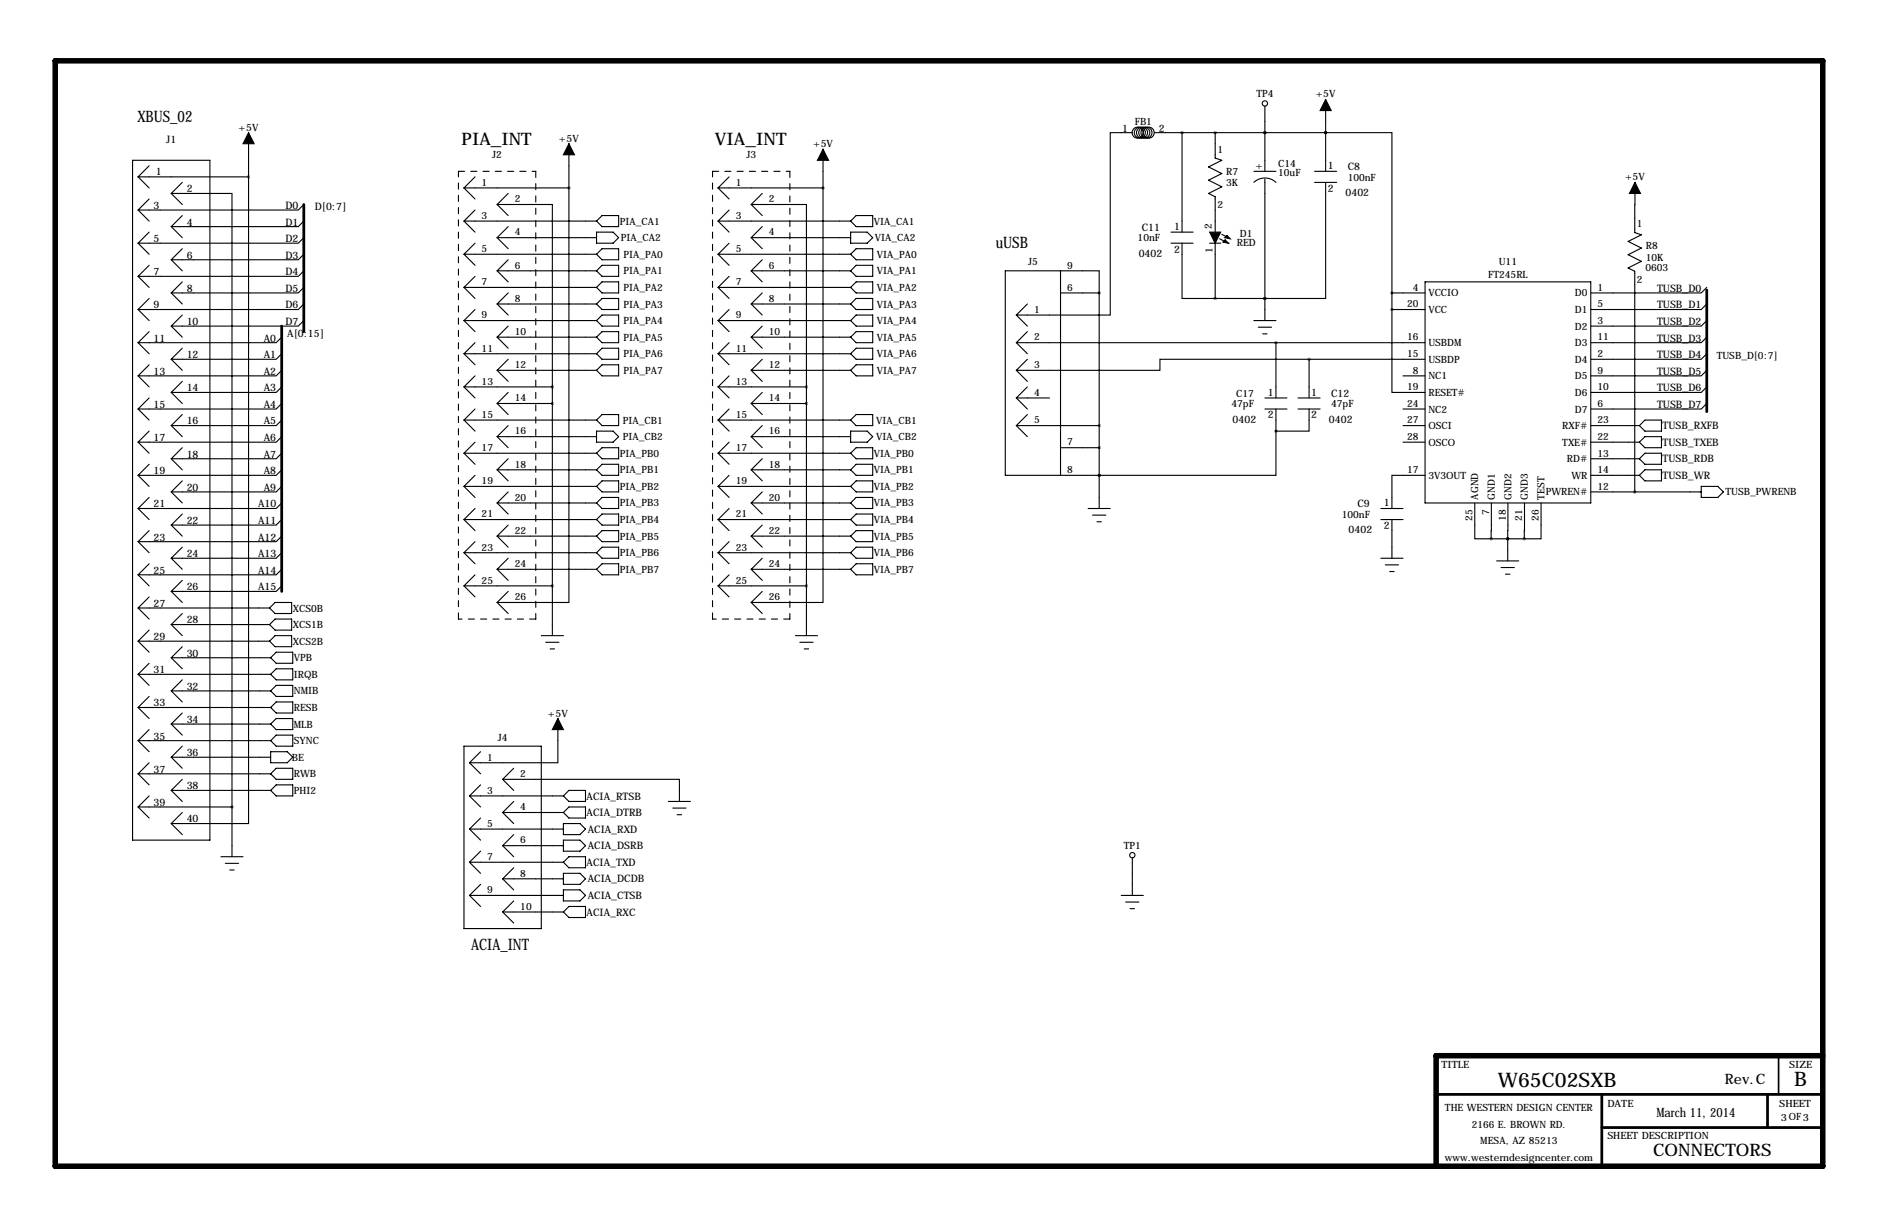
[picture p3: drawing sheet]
<svg xmlns="http://www.w3.org/2000/svg" width="432mm" height="279mm" viewBox="0 0 432 279" stroke-linecap="round" stroke-linejoin="round" font-family="sans-serif">
<path d="M69.8 47v29.2M64.8 74.9v61M392.4 66.6v28M330.2 251.5h88.9M368.3 251.5v16.5M368.3 259.1h50.8M406.4 251.5v7.6" fill="none" stroke="#000" stroke-width=".63"/>
<path d="M408.9 242.6v8.9" fill="none" stroke="#000" stroke-width=".38"/>
<path d="M12.7 14h406.4v254h-406.4zM419.1 242.6h-88.9v25.4" fill="none" stroke="#000" stroke-width="1.3"/>
<g fill="none" stroke="#000" stroke-width=".25">
<path d="M30.5 36.8h17.8v156.2h-17.8zM34.3 38.1l-2.6 2.5M57.1 30.5v10.1M130.8 33v10.2M189.2 34.3v8.9M260.3 30.5h-5v41.9h-21.6M265.4 30.5h39.4M271.8 30.5v22.8M279.4 30.5v5.8l1.5 .5-3 1.6 3 1.5-3 1.5 3 1.5-3 1.5 1.5 .8v8.1M288.3 39.4h5.1M290.8 30.5h.1M290.8 24.4v15"/>
<path d="M302.3 39.4h5M304.8 30.5h.1M304.8 30.5h15.2v36.8M304.8 22.9v16.5M31.7 40.6h.1M31.7 55.9l2.6 2.5M31.7 48.3l2.6 2.5M31.7 40.6l2.6 2.6M31.7 40.6h25.4M34.3 45.7l-2.6 2.6M34.3 53.3l-2.6 2.6M39.4 44.4h13.9v141"/>
<path d="M39.4 44.4l2.5 2.6M39.4 52.1l2.5 2.5M39.4 59.7l2.5 2.5M41.9 41.9l-2.5 2.5M41.9 49.5l-2.5 2.6M41.9 57.2l-2.5 2.5M57.1 40.6v148.6h-17.7M69.8 47l-1.2 1.3h-36.9M69.8 50.8l-1.2 1.3h-29.2M69.8 54.6l-1.2 1.3h-36.9M69.8 58.4l-1.2 1.3h-29.2M106.7 43.2h.1"/>
<path d="M106.7 43.2h24.1M106.7 50.8h30.5M106.7 58.4h30.5M106.7 58.4l2.5 2.6M106.7 50.8l2.5 2.5M106.7 43.2l2.5 2.5M109.2 40.6l-2.5 2.6M109.2 48.3l-2.5 2.5M109.2 55.9l-2.5 2.5M114.3 47h12.7v41.9M114.3 54.6h22.9M114.3 47l2.5 2.5"/>
<path d="M114.3 54.6l2.5 2.6M116.8 44.4l-2.5 2.6M116.8 52.1l-2.5 2.5M116.8 59.7l-2.5 2.5M130.8 43.2v95.2h-16.5M137.2 53.3h3.8l1.2 1.3-1.2 1.3h-3.8zM137.2 50.8l1.2-1.3h3.8v2.6h-3.8zM137.2 58.4l1.2-1.2h3.8v2.5h-3.8zM165.1 43.2h.1M165.1 58.4l2.5 2.6M165.1 50.8l2.5 2.5M165.1 43.2l2.5 2.5"/>
<path d="M165.1 43.2h24.1M165.1 50.8h30.5M165.1 58.4h30.5M167.6 40.6l-2.5 2.6M167.6 48.3l-2.5 2.5M167.6 55.9l-2.5 2.5M172.7 47h12.7v41.9M172.7 47l2.6 2.5M172.7 54.6l2.6 2.6M172.7 54.6h22.9M175.3 44.4l-2.6 2.6M175.3 52.1l-2.6 2.5"/>
<path d="M175.3 59.7l-2.6 2.5M189.2 43.2v95.2h-16.5M195.6 53.3h3.8l1.3 1.3-1.3 1.3h-3.8zM196.8 49.5h3.9v2.6h-3.9l-1.2-1.3zM196.8 57.2h3.9v2.5h-3.9l-1.2-1.3zM269.2 55.9h5.1M269.2 53.3h5.1M271.8 55.9v12.7h7.6M278.1 55.9h2.6M279.4 55.9v12.7M280.4 54.9l2 1M280.9 53.8l1.5 .8"/>
<path d="M288.3 41.9a3.7 3.7 0 0 1 5.1 0M290.8 41.1v32.6M302.3 41.9h5M304.8 41.9v26.7h-14M375.9 41.9v11.5l1.5 .5-3.1 1.6 3.1 1.5-3.1 1.5 3.1 1.5-3.1 1.6 1.6 .7v50.7M31.7 78.7l2.6 2.6M31.7 71.1l2.6 2.6M31.7 63.5l2.6 2.5M34.3 76.2l-2.6 2.5M34.3 61l-2.6 2.5M34.3 68.6l-2.6 2.5M39.4 67.3l2.5 2.5"/>
<path d="M39.4 74.9l2.5 2.6M41.9 64.8l-2.5 2.5M41.9 72.4l-2.5 2.5M64.8 77.5l-1.3 1.2h-31.8M69.8 62.2l-1.2 1.3h-36.9M69.8 66l-1.2 1.3h-29.2M69.8 69.8l-1.2 1.3h-36.9M69.8 73.7l-1.2 1.2h-29.2M106.7 66h30.5M106.7 73.7h30.5M106.7 73.7l2.5 2.5M106.7 66l2.5 2.6"/>
<path d="M109.2 78.7l-2.5 2.6M109.2 63.5l-2.5 2.5M109.2 71.1l-2.5 2.6M114.3 62.2h22.9M114.3 69.8h22.9M114.3 77.5h22.9M114.3 62.2l2.5 2.6M114.3 69.8l2.5 2.6M114.3 77.5l2.5 2.5M116.8 67.3l-2.5 2.5M116.8 74.9l-2.5 2.6M137.2 73.7l1.2-1.3h3.8v2.5h-3.8z"/>
<path d="M137.2 77.5l1.2-1.3h3.8v2.5h-3.8zM137.2 69.8l1.2-1.2h3.8v2.5h-3.8zM138.4 64.8h3.8v2.5h-3.8l-1.2-1.3zM138.4 61h3.8v2.5h-3.8l-1.2-1.3zM165.1 73.7l2.5 2.5M165.1 66l2.5 2.6M165.1 66h30.5M165.1 73.7h30.5M167.6 78.7l-2.5 2.6M167.6 63.5l-2.5 2.5M167.6 71.1l-2.5 2.6M172.7 62.2h22.9"/>
<path d="M172.7 62.2l2.6 2.6M172.7 69.8l2.6 2.6M172.7 69.8h22.9M172.7 77.5l2.6 2.5M172.7 77.5h22.9M175.3 67.3l-2.6 2.5M175.3 74.9l-2.6 2.6M195.6 73.7l1.2-1.3h3.9v2.5h-3.9zM196.8 76.2h3.9v2.5h-3.9l-1.2-1.2zM196.8 64.8h3.9v2.5h-3.9l-1.2-1.3zM196.8 68.6h3.9v2.5h-3.9l-1.2-1.3zM196.8 61h3.9v2.5h-3.9l-1.2-1.3z"/>
<path d="M233.7 72.4h.1M233.7 72.4l2.5 2.5M233.7 78.7h94M233.7 78.7l2.5 2.6M236.2 69.8l-2.5 2.6M236.2 76.2l-2.5 2.5M243.8 62.2v47M243.8 67.3h8.9M252.7 67.3v-5.1h-21.6v47h21.6M252.7 67.3v49.5M279.4 68.6h11.4M288.3 73.7h5.1"/>
<path d="M289.3 75.2h3.1M290.3 76.7h1M290.8 68.6h.1M293.4 78.7v12.7M320 71.1v19.1h7.7M320 67.3h7.7M320 67.3v3.8M320 71.1h7.7M327.7 64.8h38.1v50.8h-38.1zM392.4 66l-1.2 1.3h-25.4M392.4 69.8l-1.2 1.3h-25.4M392.4 73.7l-1.2 1.2h-25.4"/>
<path d="M392.4 77.5l-1.2 1.2h-25.4M31.7 86.4l2.6 2.5M31.7 94l2.6 2.5M34.3 83.8l-2.6 2.6M34.3 91.4l-2.6 2.6M34.3 99.1l-2.6 2.5M39.4 82.5l2.5 2.6M39.4 90.2l2.5 2.5M39.4 97.8l2.5 2.5M41.9 80l-2.5 2.5M41.9 87.6l-2.5 2.6M41.9 95.2l-2.5 2.6"/>
<path d="M64.8 81.3l-1.3 1.2h-24.1M64.8 85.1l-1.3 1.3h-31.8M64.8 88.9l-1.3 1.3h-24.1M64.8 92.7l-1.3 1.3h-31.8M64.8 96.5l-1.3 1.3h-24.1M106.7 81.3h30.5M106.7 88.9h20.3M106.7 96.5h30.5M106.7 81.3l2.5 2.5M106.7 88.9l2.5 2.5M106.7 96.5l2.5 2.6M109.2 86.4l-2.5 2.5"/>
<path d="M109.2 94l-2.5 2.5M114.3 85.1h22.9M114.3 92.7h12.7M114.3 85.1l2.5 2.5M114.3 92.7l2.5 2.5M116.8 82.5l-2.5 2.6M116.8 90.2l-2.5 2.5M116.8 97.8l-2.5 2.5M127 88.9v57.1M137.2 96.5l1.2-1.3h3.8v2.6h-3.8zM137.2 99.1h3.8l1.2 1.2-1.2 1.3h-3.8zM138.4 80h3.8v2.5h-3.8l-1.2-1.2z"/>
<path d="M138.4 83.8h3.8v2.6h-3.8l-1.2-1.3zM165.1 81.3h30.5M165.1 81.3l2.5 2.5M165.1 88.9l2.5 2.5M165.1 88.9h20.3M165.1 96.5l2.5 2.6M165.1 96.5h30.5M167.6 86.4l-2.5 2.5M167.6 94l-2.5 2.5M172.7 85.1h22.9M172.7 85.1l2.6 2.5M172.7 92.7l2.6 2.5"/>
<path d="M172.7 92.7h12.7M175.3 82.5l-2.6 2.6M175.3 90.2l-2.6 2.5M175.3 97.8l-2.6 2.5M185.4 88.9v57.1M195.6 99.1h3.8l1.3 1.2-1.3 1.3h-3.8zM196.8 95.2h3.9v2.6h-3.9l-1.2-1.3zM196.8 80h3.9v2.5h-3.9l-1.2-1.2zM196.8 83.8h3.9v2.6h-3.9l-1.2-1.3zM233.7 85.1l2.5 2.5M233.7 91.4h7.6M233.7 91.4l2.5 2.6"/>
<path d="M233.7 97.8l2.5 2.5M233.7 97.8h19M236.2 82.5l-2.5 2.6M236.2 88.9l-2.5 2.5M236.2 95.2l-2.5 2.6M290.8 91.4h5.1M290.8 94h5.1M293.4 99.1v10.1h-40.7M293.4 94v5.1M298.4 91.4h5.1M298.4 94h5.1M301 82.5h-34.3v2.6h-33"/>
<path d="M301 94v5.1h-7.6M301 82.5v8.9M301 82.5h26.7M322.6 97.8h5.1M322.6 94h5.1M322.6 86.4h5.1M365.8 97.8h11.1M378.2 96.5h3.8v2.6h-3.8l-1.3-1.3zM392.4 81.3l-1.2 1.2h-25.4M392.4 85.1l-1.2 1.3h-25.4M392.4 88.9l-1.2 1.3h-25.4M392.4 92.7l-1.2 1.3h-25.4"/>
<path d="M31.7 101.6l2.6 2.5M31.7 109.2l2.6 2.6M31.7 116.8l2.6 2.6M34.3 106.7l-2.6 2.5M34.3 114.3l-2.6 2.5M39.4 105.4l2.5 2.5M39.4 113l2.5 2.6M41.9 102.9l-2.5 2.5M41.9 110.5l-2.5 2.5M41.9 118.1l-2.5 2.6M64.8 100.3l-1.3 1.3h-31.8M64.8 104.1l-1.3 1.3h-24.1"/>
<path d="M64.8 107.9l-1.3 1.3h-31.8M64.8 111.8l-1.3 1.2h-24.1M64.8 115.6l-1.3 1.2h-31.8M64.8 119.4l-1.3 1.3h-24.1M106.7 119.4h30.5M106.7 104.1h30.5M106.7 111.8h30.5M106.7 104.1l2.5 2.6M106.7 111.8l2.5 2.5M106.7 119.4l2.5 2.5M109.2 101.6l-2.5 2.5M109.2 109.2l-2.5 2.6"/>
<path d="M109.2 116.8l-2.5 2.6M114.3 115.6h22.9M114.3 100.3h22.9M114.3 107.9h22.9M114.3 100.3l2.5 2.6M114.3 107.9l2.5 2.6M114.3 115.6l2.5 2.5M116.8 105.4l-2.5 2.5M116.8 113l-2.5 2.6M137.2 104.1l1.2-1.2h3.8v2.5h-3.8zM137.2 111.8l1.2-1.3h3.8v2.5h-3.8zM138.4 106.7h3.8v2.5h-3.8l-1.2-1.3z"/>
<path d="M138.4 114.3h3.8v2.5h-3.8l-1.2-1.2zM138.4 118.1h3.8v2.6h-3.8l-1.2-1.3zM165.1 119.4h30.5M165.1 104.1l2.5 2.6M165.1 104.1h30.5M165.1 111.8l2.5 2.5M165.1 111.8h30.5M165.1 119.4l2.5 2.5M167.6 101.6l-2.5 2.5M167.6 109.2l-2.5 2.6M167.6 116.8l-2.5 2.6M172.7 115.6h22.9"/>
<path d="M172.7 100.3l2.6 2.6M172.7 100.3h22.9M172.7 107.9l2.6 2.6M172.7 107.9h22.9M172.7 115.6l2.6 2.5M175.3 105.4l-2.6 2.5M175.3 113l-2.6 2.6M196.8 106.7h3.9v2.5h-3.9l-1.2-1.3zM196.8 102.9h3.9v2.5h-3.9l-1.2-1.3zM196.8 114.3h3.9v2.5h-3.9l-1.2-1.2zM196.8 110.5h3.9v2.5h-3.9l-1.2-1.2zM196.8 118.1h3.9v2.6h-3.9l-1.2-1.3z"/>
<path d="M243.8 102.9h8.9M250.2 116.8h5.1M251.2 118.4h3.1M252.2 119.9h1M252.7 109.2h.1M317.5 116.8h5.1M317.5 119.4h5.1M320 119.4v8.9M322.6 101.6h5.1M327.7 109.2h-7.7v7.6M339.1 115.6v8.2h3.7M342.9 115.6l-.1 8.2"/>
<path d="M346.7 115.6v8.2M350.5 115.6v8.2M354.3 115.6v8.2h-3.8M365.8 109.2h11.1M365.8 113h25.4M365.8 105.4h11.1M365.8 101.6h11.1M376.9 105.4l1.3-1.3h3.8v2.6h-3.8zM378.2 100.3h3.8v2.6h-3.8l-1.3-1.3zM378.2 107.9h3.8v2.6h-3.8l-1.3-1.3zM391.2 111.8h3.8l1.2 1.2-1.2 1.3h-3.8zM31.7 139.7h30.3"/>
<path d="M31.7 124.5l2.6 2.5M31.7 132.1l2.6 2.5M31.7 139.7l2.6 2.5M34.3 121.9l-2.6 2.6M34.3 129.5l-2.6 2.6M34.3 137.2l-2.6 2.5M39.4 120.7l2.5 2.5M39.4 128.3l2.5 2.5M39.4 135.9l2.5 2.5M41.9 125.7l-2.5 2.6M41.9 133.3l-2.5 2.6M63.2 138.4h3.9v2.6h-3.9l-1.2-1.3z"/>
<path d="M64.8 123.2l-1.3 1.3h-31.8M64.8 127l-1.3 1.3h-24.1M64.8 130.8l-1.3 1.3h-31.8M64.8 134.6l-1.3 1.3h-24.1M106.7 127h30.5M106.7 134.6h20.3M106.7 127l2.5 2.5M106.7 134.6l2.5 2.6M109.2 124.5l-2.5 2.5M109.2 132.1l-2.5 2.5M114.3 123.2h22.9M114.3 130.8h22.9"/>
<path d="M114.3 123.2l2.5 2.5M114.3 130.8l2.5 2.5M114.3 138.4l2.5 2.6M116.8 120.7l-2.5 2.5M116.8 128.3l-2.5 2.5M116.8 135.9l-2.5 2.5M137.2 130.8l1.2-1.3h3.8v2.6h-3.8zM138.4 121.9h3.8v2.6h-3.8l-1.2-1.3zM138.4 125.7h3.8v2.6h-3.8l-1.2-1.3zM165.1 127l2.5 2.5M165.1 127h30.5M165.1 134.6l2.5 2.6"/>
<path d="M165.1 134.6h20.3M167.6 124.5l-2.5 2.5M167.6 132.1l-2.5 2.5M172.7 123.2l2.6 2.5M172.7 123.2h22.9M172.7 130.8l2.6 2.5M172.7 130.8h22.9M172.7 138.4l2.6 2.6M175.3 120.7l-2.6 2.5M175.3 128.3l-2.6 2.5M175.3 135.9l-2.6 2.5M196.8 121.9h3.9v2.6h-3.9l-1.2-1.3z"/>
<path d="M196.8 129.5h3.9v2.6h-3.9l-1.2-1.3zM196.8 125.7h3.9v2.6h-3.9l-1.2-1.3zM317.5 128.3h5.1M318.5 129.8h3.1M319.5 131.3h1M342.8 123.8h7.7M344.1 128.9h5.1M345.1 130.4h3.1M346.2 131.9h1M346.7 123.8h.1M346.7 123.8v5.1M31.7 147.3l2.6 2.6"/>
<path d="M31.7 154.9l2.6 2.6M31.7 147.3h30.3M31.7 154.9h30.5M34.3 144.8l-2.6 2.5M34.3 152.4l-2.6 2.5M39.4 143.5h22.6M39.4 143.5l2.5 2.5M39.4 151.1l2.5 2.6M39.4 158.8l2.5 2.5M39.4 158.8h22.8M39.4 151.1h22.8M41.9 141l-2.5 2.5"/>
<path d="M41.9 156.2l-2.5 2.6M41.9 148.6l-2.5 2.5M62 143.5l1.2-1.3h3.9v2.6h-3.9zM63.2 146h3.9v2.6h-3.9l-1.2-1.3zM63.5 149.9h3.8v2.5h-3.8l-1.3-1.3zM63.5 153.7h3.8v2.5h-3.8l-1.3-1.3zM63.5 157.5h3.8v2.5h-3.8l-1.3-1.2zM124.5 146h5M125.5 147.6h3M126.5 149.1h1M182.9 146h5.1M183.9 147.6h3"/>
<path d="M184.9 149.1h1M31.7 162.6l2.6 2.5M31.7 170.2l2.6 2.5M31.7 177.8l2.6 2.5M31.7 162.6h30.5M31.7 170.2h30.5M31.7 177.8h30.5M34.3 160l-2.6 2.6M34.3 167.6l-2.6 2.6M34.3 175.3l-2.6 2.5M39.4 166.4l2.5 2.5M39.4 174l2.5 2.5"/>
<path d="M39.4 174h22.8M39.4 166.4h22.8M41.9 179.1l-2.5 2.5M41.9 171.4l-2.5 2.6M41.9 163.8l-2.5 2.6M62.2 166.4l1.3-1.3h3.8v2.5h-3.8zM62.2 172.7h3.8l1.3 1.3-1.3 1.3h-3.8zM62.2 170.2l1.3-1.3h3.8v2.5h-3.8zM62.2 177.8l1.3-1.3h3.8v2.6h-3.8zM62.2 162.6l1.3-1.3h3.8v2.5h-3.8zM106.7 171.4h17.8v42h-17.8zM107.9 175.3h.1"/>
<path d="M107.9 175.3l2.6 2.5M110.5 172.7l-2.6 2.6M115.6 179.1h40.6v5M115.6 179.1l2.5 2.5M118.1 176.5l-2.5 2.6M128.3 165.1v10.2h-20.4M31.7 185.4l2.6 2.6M31.7 185.4h21.6M34.3 182.9l-2.6 2.5M39.4 181.6l2.5 2.5M39.4 189.2l2.5 2.6M39.4 181.6h22.8"/>
<path d="M41.9 186.7l-2.5 2.5M50.8 196.8h5.1M51.8 198.4h3.1M52.8 199.9h1M53.3 185.4v11.4M62.2 181.6l1.3-1.3h3.8v2.6h-3.8zM107.9 198.1l2.6 2.6M107.9 190.5l2.6 2.5M107.9 182.9l2.6 2.5M107.9 182.9h21.6M107.9 190.5h21.6M107.9 198.1h21.6"/>
<path d="M110.5 180.3l-2.6 2.6M110.5 188l-2.6 2.5M110.5 195.6l-2.6 2.5M115.6 186.7l2.5 2.5M115.6 186.7h13.9M115.6 194.3l2.5 2.5M115.6 194.3h13.9M118.1 184.1l-2.5 2.6M118.1 191.8l-2.5 2.5M118.1 199.4l-2.5 2.5M129.5 193h3.8l1.3 1.3-1.3 1.3h-3.8zM129.5 189.2h3.8l1.3 1.3-1.3 1.3h-3.8z"/>
<path d="M130.8 185.4h3.8v2.6h-3.8l-1.3-1.3zM130.8 181.6h3.8v2.5h-3.8l-1.3-1.2zM130.8 196.8h3.8v2.6h-3.8l-1.3-1.3zM153.7 184.1h5M154.7 185.7h3M155.7 187.2h1M260.3 197.1v8.6M107.9 205.7l2.6 2.6M107.9 205.7h21.6M110.5 203.2l-2.6 2.5M115.6 201.9l2.5 2.6M115.6 201.9h13.9"/>
<path d="M115.6 209.5l2.5 2.6M115.6 209.5h13.9M118.1 207l-2.5 2.5M129.5 200.7h3.8l1.3 1.2-1.3 1.3h-3.8zM129.5 204.5h3.8l1.3 1.2-1.3 1.3h-3.8zM130.8 208.3h3.8v2.5h-3.8l-1.3-1.3zM257.8 205.7h5.1M258.8 207.3h3.1M259.8 208.8h1.1"/>
<circle cx="261.6" cy="30.5" r="1.27"/>
<circle cx="262.1" cy="30.5" r="1.27"/>
<circle cx="262.6" cy="30.5" r="1.27"/>
<circle cx="263.1" cy="30.5" r="1.27"/>
<circle cx="263.6" cy="30.5" r="1.27"/>
<circle cx="264.1" cy="30.5" r="1.27"/>
<circle cx="290.8" cy="23.8" r=".61"/>
<circle cx="260.3" cy="196.5" r=".61"/>
</g>
<path d="M57.1 30.5l1.3 2.5h-2.5zM130.8 33l1.3 2.6h-2.6zM189.2 34.3l1.3 2.5h-2.5zM304.8 22.9l1.3 2.5h-2.6zM278.1 53.3h2.6l-1.3 2.6zM281.7 55.1l.7 .8-1.2-.3zM282.1 54.1l.8 .8-1.3-.3zM375.9 41.9l1.3 2.5h-2.6zM128.3 165.1l1.2 2.5h-2.5z" fill="#000" stroke="#000" stroke-width=".25"/>
<path d="M105.4 39.4h17.8M123.2 39.4v102.8M163.8 39.4h17.8M181.6 39.4v102.8M105.4 142.2v-102.8M123.2 142.2h-17.8M163.8 142.2v-102.8M181.6 142.2h-17.8" fill="none" stroke="#000" stroke-width=".25" stroke-dasharray="1.4 1.4"/>
<path d="M252.7 102.9a.05 .05 0 0 0 .1 0 .05 .05 0 0 0-.1 0zM252.7 97.8a.05 .05 0 0 0 .1 0 .05 .05 0 0 0-.1 0zM252.7 67.3a.05 .05 0 0 0 .1 0 .05 .05 0 0 0-.1 0zM252.7 109.2a.05 .05 0 0 0 .1 0 .05 .05 0 0 0-.1 0zM320 71.1a.05 .05 0 0 0 .1 0 .05 .05 0 0 0-.1 0zM252.7 109.2a.05 .05 0 0 0 .1 0 .05 .05 0 0 0-.1 0zM293.3 78.7a.05 .05 0 0 0 .1 0 .05 .05 0 0 0-.1 0zM293.3 99.1a.05 .05 0 0 0 .1 0 .05 .05 0 0 0-.1 0zM290.8 68.6a.05 .05 0 0 0 .1 0 .05 .05 0 0 0-.1 0zM320 67.3a.05 .05 0 0 0 .1 0 .05 .05 0 0 0-.1 0zM290.8 30.5a.05 .05 0 0 0 .1 0 .05 .05 0 0 0-.1 0zM290.8 68.6a.05 .05 0 0 0 .1 0 .05 .05 0 0 0-.1 0zM342.8 123.8a.05 .05 0 0 0 .1 0 .05 .05 0 0 0-.1 0zM346.6 123.8a.05 .05 0 0 0 .1 0 .05 .05 0 0 0-.1 0zM350.4 123.8a.05 .05 0 0 0 .1 0 .05 .05 0 0 0-.1 0zM346.6 123.8a.05 .05 0 0 0 .1 0 .05 .05 0 0 0-.1 0zM375.8 113a.05 .05 0 0 0 .1 0 .05 .05 0 0 0-.1 0zM57.1 40.6a.05 .05 0 0 0 .1 0 .05 .05 0 0 0-.1 0zM290.8 30.5a.05 .05 0 0 0 .1 0 .05 .05 0 0 0-.1 0zM189.2 43.2a.05 .05 0 0 0 .1 0 .05 .05 0 0 0-.1 0zM53.3 185.4a.05 .05 0 0 0 .1 0 .05 .05 0 0 0-.1 0z" fill="#000" stroke="#000" stroke-width=".63"/>
<g font-size="4.6">
<text x="344.4" y="249.8">W65C02SXB</text>
<text x="412.5" y="249.6">B</text>
</g>
<g font-size="4">
<text x="106.1" y="33.2">PIA_INT</text>
<text x="164.4" y="33.2">VIA_INT</text>
<text x="380.1" y="265.5">CONNECTORS</text>
</g>
<g font-size="3.6">
<text x="31.6" y="28.1">XBUS_02</text>
<text x="229" y="57">uUSB</text>
<text x="108.3" y="218.3">ACIA_INT</text>
</g>
<text font-size="3.3" x="396.6" y="249.2">Rev.C</text>
<text font-size="3" x="380.8" y="256.7">March 11, 2014</text>
<g font-size="2.4">
<text x="38.2" y="32.8">J1</text>
<text x="258" y="30.2">1</text>
<text x="266.4" y="30.2">2</text>
<text x="35.8" y="40.1">1</text>
<text x="305.3" y="38.9">1</text>
<text x="309.9" y="39.1">C8</text>
<text x="42.9" y="44.2">2</text>
<text x="305.3" y="44.1">2</text>
<text x="309.4" y="45.1">0402</text>
<text x="35.3" y="48">3</text>
<text x="42.9" y="51.8">4</text>
<text x="65.6" y="48">D0</text>
<text x="65.6" y="51.8">D1</text>
<text x="72.4" y="48.3">D[0:7]</text>
<text x="262.5" y="53.1">C11</text>
<text x="270" y="52.8">1</text>
<text x="35.3" y="55.6">5</text>
<text x="42.9" y="59.4">6</text>
<text x="65.6" y="55.6">D2</text>
<text x="65.6" y="59.4">D3</text>
<text x="261.8" y="59.1">0402</text>
<text x="270" y="58">2</text>
<text x="35.3" y="63.2">7</text>
<text x="65.6" y="63.2">D4</text>
<text x="35.3" y="70.9">9</text>
<text x="42.9" y="67.1">8</text>
<text x="65.6" y="67.1">D5</text>
<text x="65.6" y="70.9">D6</text>
<text x="381" y="67.1">TUSB_D0</text>
<text x="381" y="70.9">TUSB_D1</text>
<text x="42.9" y="74.7">10</text>
<text x="65.6" y="74.7">D7</text>
<text x="66" y="77.5">A[0:15]</text>
<text x="381" y="74.7">TUSB_D2</text>
<text x="35.3" y="78.5">11</text>
<text x="42.9" y="82.3">12</text>
<text x="60.7" y="78.5">A0</text>
<text x="60.7" y="82.3">A1</text>
<text x="381" y="78.5">TUSB_D3</text>
<text x="381" y="82.3">TUSB_D4</text>
<text x="35.3" y="86.1">13</text>
<text x="42.9" y="89.9">14</text>
<text x="60.7" y="86.1">A2</text>
<text x="60.7" y="89.9">A3</text>
<text x="381" y="86.1">TUSB_D5</text>
<text x="381" y="89.9">TUSB_D6</text>
<text x="35.3" y="93.7">15</text>
<text x="60.7" y="93.7">A4</text>
<text x="291.5" y="90.9">1</text>
<text x="301.5" y="90.9">1</text>
<text x="306.1" y="91.2">C12</text>
<text x="381" y="93.7">TUSB_D7</text>
<text x="35.3" y="101.3">17</text>
<text x="42.9" y="97.5">16</text>
<text x="60.7" y="97.5">A5</text>
<text x="60.7" y="101.3">A6</text>
<text x="283.4" y="97.2">0402</text>
<text x="291.5" y="96.1">2</text>
<text x="301.5" y="96.1">2</text>
<text x="305.6" y="97.2">0402</text>
<text x="382.3" y="98.6">TUSB_RXFB</text>
<text x="42.9" y="105.2">18</text>
<text x="60.7" y="105.2">A7</text>
<text x="382.3" y="106.2">TUSB_RDB</text>
<text x="382.3" y="102.4">TUSB_TXEB</text>
<text x="35.3" y="109">19</text>
<text x="42.9" y="112.8">20</text>
<text x="60.7" y="109">A8</text>
<text x="60.7" y="112.8">A9</text>
<text x="382.3" y="110.1">TUSB_WR</text>
<text x="35.3" y="116.6">21</text>
<text x="59.3" y="116.6">A10</text>
<text x="312.1" y="116.6">C9</text>
<text x="318.2" y="116.3">1</text>
<text x="35.3" y="124.2">23</text>
<text x="42.9" y="120.4">22</text>
<text x="59.3" y="120.4">A11</text>
<text x="59.3" y="124.2">A12</text>
<text x="310.1" y="122.6">0402</text>
<text x="318.2" y="121.5">2</text>
<text x="35.3" y="131.8">25</text>
<text x="42.9" y="128">24</text>
<text x="59.3" y="128">A13</text>
<text x="59.3" y="131.8">A14</text>
<text x="42.9" y="135.6">26</text>
<text x="59.3" y="135.6">A15</text>
<text x="35.3" y="139.4">27</text>
<text x="42.9" y="143.3">28</text>
<text x="35.3" y="147.1">29</text>
<text x="35.3" y="154.7">31</text>
<text x="42.9" y="150.9">30</text>
<text x="42.9" y="158.5">32</text>
<text x="35.3" y="162.3">33</text>
<text x="42.9" y="166.1">34</text>
<text x="35.3" y="169.9">35</text>
<text x="42.9" y="173.7">36</text>
<text x="35.3" y="177.5">37</text>
<text x="35.3" y="185.2">39</text>
<text x="42.9" y="181.4">38</text>
<text x="134.9" y="183.7">ACIA_RTSB</text>
<text x="42.9" y="189">40</text>
<text x="134.9" y="187.5">ACIA_DTRB</text>
<text x="135.1" y="191.3">ACIA_RXD</text>
<text x="135.1" y="195.1">ACIA_DSRB</text>
<text x="134.9" y="199">ACIA_TXD</text>
<text x="135.1" y="202.8">ACIA_DCDB</text>
<text x="135.1" y="206.6">ACIA_CTSB</text>
<text x="134.9" y="210.4">ACIA_RXC</text>
</g>
<g font-size="2.3">
<text x="288.9" y="22.4">TP4</text>
<text x="302.5" y="22.4">+5V</text>
<text x="260.9" y="28.7">FB1</text>
<text x="54.9" y="30">+5V</text>
<text x="128.5" y="32.6">+5V</text>
<text x="186.9" y="33.8">+5V</text>
<text x="279.9" y="35.1">1</text>
<text x="113.2" y="36.4">J2</text>
<text x="171.6" y="36.4">J3</text>
<text x="281.9" y="40.1">R7</text>
<text x="288.6" y="38.9">+</text>
<text x="293.9" y="38.4">C14</text>
<text x="293.9" y="40.4">10uF</text>
<text x="309.9" y="41.5">100nF</text>
<text x="373.6" y="41.4">+5V</text>
<text x="110.7" y="42.7">1</text>
<text x="118.4" y="46.5">2</text>
<text x="169.2" y="42.7">1</text>
<text x="176.8" y="46.5">2</text>
<text x="279.9" y="47.8">2</text>
<text x="281.9" y="42.8">3K</text>
<text x="110.7" y="50.3">3</text>
<text x="142.5" y="51.6">PIA_CA1</text>
<text x="169.2" y="50.3">3</text>
<text x="200.9" y="51.6">VIA_CA1</text>
<text x="278.6" y="52.6" transform="rotate(-90 278.6 52.6)">2</text>
<text x="376.4" y="52.2">1</text>
<text x="110.7" y="57.9">5</text>
<text x="118.4" y="54.1">4</text>
<text x="142.7" y="55.4">PIA_CA2</text>
<text x="143.4" y="59.2">PIA_PA0</text>
<text x="169.2" y="57.9">5</text>
<text x="176.8" y="54.1">4</text>
<text x="201.2" y="55.4">VIA_CA2</text>
<text x="201.6" y="59.2">VIA_PA0</text>
<text x="261.6" y="55.5">10nF</text>
<text x="278.8" y="58.1" transform="rotate(-90 278.8 58.1)">1</text>
<text x="284.4" y="56.5">RED</text>
<text x="285.1" y="54.4">D1</text>
<text x="378.4" y="57.3">R8</text>
<text x="378.4" y="59.9">10K</text>
<text x="110.7" y="65.5">7</text>
<text x="118.4" y="61.7">6</text>
<text x="143.4" y="63">PIA_PA1</text>
<text x="169.2" y="65.5">7</text>
<text x="176.8" y="61.7">6</text>
<text x="201.6" y="63">VIA_PA1</text>
<text x="236.4" y="61">J5</text>
<text x="245.4" y="61.7">9</text>
<text x="342.2" y="63.8">FT245RL</text>
<text x="344.6" y="61">U11</text>
<text x="376.4" y="65">2</text>
<text x="378.3" y="62.4">0603</text>
<text x="118.4" y="69.3">8</text>
<text x="143.4" y="66.8">PIA_PA2</text>
<text x="143.4" y="70.7">PIA_PA3</text>
<text x="176.8" y="69.3">8</text>
<text x="201.6" y="66.8">VIA_PA2</text>
<text x="201.6" y="70.7">VIA_PA3</text>
<text x="237.7" y="71.9">1</text>
<text x="245.4" y="66.8">6</text>
<text x="323.5" y="70.6">20</text>
<text x="324.9" y="66.8">4</text>
<text x="328.4" y="68.1">VCCIO</text>
<text x="328.4" y="71.9">VCC</text>
<text x="362.1" y="68.1">D0</text>
<text x="362.1" y="71.9">D1</text>
<text x="367.3" y="66.8">1</text>
<text x="367.3" y="70.6">5</text>
<text x="110.7" y="73.2">9</text>
<text x="118.4" y="77">10</text>
<text x="143.4" y="74.5">PIA_PA4</text>
<text x="169.2" y="73.2">9</text>
<text x="176.8" y="77">10</text>
<text x="201.6" y="74.5">VIA_PA4</text>
<text x="362.1" y="75.7">D2</text>
<text x="367.3" y="74.4">3</text>
<text x="110.7" y="80.8">11</text>
<text x="143.4" y="78.3">PIA_PA5</text>
<text x="143.4" y="82.1">PIA_PA6</text>
<text x="169.2" y="80.8">11</text>
<text x="201.6" y="78.3">VIA_PA5</text>
<text x="201.6" y="82.1">VIA_PA6</text>
<text x="237.7" y="78.2">2</text>
<text x="323.5" y="82">15</text>
<text x="323.5" y="78.2">16</text>
<text x="328.4" y="83.4">USBDP</text>
<text x="328.4" y="79.5">USBDM</text>
<text x="362.1" y="83.4">D4</text>
<text x="362.1" y="79.5">D3</text>
<text x="367.3" y="82">2</text>
<text x="367.3" y="78.2">11</text>
<text x="394.7" y="82.4">TUSB_D[0:7]</text>
<text x="110.7" y="88.4">13</text>
<text x="118.4" y="84.6">12</text>
<text x="143.4" y="85.9">PIA_PA7</text>
<text x="169.2" y="88.4">13</text>
<text x="176.8" y="84.6">12</text>
<text x="201.6" y="85.9">VIA_PA7</text>
<text x="237.7" y="84.6">3</text>
<text x="323.5" y="89.7">19</text>
<text x="324.9" y="85.9">8</text>
<text x="328.4" y="87.2">NC1</text>
<text x="362.1" y="87.2">D5</text>
<text x="367.3" y="85.9">9</text>
<text x="367.3" y="89.7">10</text>
<text x="118.4" y="92.2">14</text>
<text x="176.8" y="92.2">14</text>
<text x="237.7" y="90.9">4</text>
<text x="283.2" y="93.6">47pF</text>
<text x="284.2" y="91.2">C17</text>
<text x="306.1" y="93.6">47pF</text>
<text x="323.5" y="93.5">24</text>
<text x="328.4" y="91">RESET#</text>
<text x="328.4" y="94.8">NC2</text>
<text x="362.1" y="94.8">D7</text>
<text x="362.1" y="91">D6</text>
<text x="367.3" y="93.5">6</text>
<text x="110.7" y="96">15</text>
<text x="118.4" y="99.8">16</text>
<text x="143.2" y="97.3">PIA_CB1</text>
<text x="143.2" y="101.1">PIA_CB2</text>
<text x="169.2" y="96">15</text>
<text x="176.8" y="99.8">16</text>
<text x="201.5" y="97.3">VIA_CB1</text>
<text x="201.5" y="101.1">VIA_CB2</text>
<text x="237.7" y="97.3">5</text>
<text x="323.5" y="97.3">27</text>
<text x="323.5" y="101.1">28</text>
<text x="328.4" y="98.6">OSCI</text>
<text x="359.2" y="98.6">RXF#</text>
<text x="367.3" y="101.1">22</text>
<text x="367.3" y="97.3">23</text>
<text x="110.7" y="103.6">17</text>
<text x="118.4" y="107.4">18</text>
<text x="142.5" y="104.9">PIA_PB0</text>
<text x="169.2" y="103.6">17</text>
<text x="176.8" y="107.4">18</text>
<text x="200.9" y="104.9">VIA_PB0</text>
<text x="245.4" y="102.4">7</text>
<text x="328.4" y="102.4">OSCO</text>
<text x="359.2" y="102.4">TXE#</text>
<text x="360.3" y="106.2">RD#</text>
<text x="367.3" y="104.9">13</text>
<text x="110.7" y="111.3">19</text>
<text x="142.5" y="112.6">PIA_PB2</text>
<text x="142.5" y="108.8">PIA_PB1</text>
<text x="169.2" y="111.3">19</text>
<text x="200.9" y="112.6">VIA_PB2</text>
<text x="200.9" y="108.8">VIA_PB1</text>
<text x="245.4" y="108.7">8</text>
<text x="323.5" y="108.7">17</text>
<text x="328.4" y="110">3V3OUT</text>
<text x="355.4" y="113.8">PWREN#</text>
<text x="361.3" y="110">WR</text>
<text x="367.3" y="112.5">12</text>
<text x="367.3" y="108.7">14</text>
<text x="396.7" y="113.8">TUSB_PWRENB</text>
<text x="110.7" y="118.9">21</text>
<text x="118.4" y="115.1">20</text>
<text x="142.5" y="116.4">PIA_PB3</text>
<text x="169.2" y="118.9">21</text>
<text x="176.8" y="115.1">20</text>
<text x="200.9" y="116.4">VIA_PB3</text>
<text x="308.5" y="119">100nF</text>
<text x="338.6" y="119.7" transform="rotate(-90 338.6 119.7)">25</text>
<text x="339.9" y="114.8" transform="rotate(-90 339.9 114.8)">AGND</text>
<text x="342.4" y="118.4" transform="rotate(-90 342.4 118.4)">7</text>
<text x="343.7" y="114.8" transform="rotate(-90 343.7 114.8)">GND1</text>
<text x="346.2" y="119.7" transform="rotate(-90 346.2 119.7)">18</text>
<text x="347.5" y="114.8" transform="rotate(-90 347.5 114.8)">GND2</text>
<text x="350" y="119.7" transform="rotate(-90 350 119.7)">21</text>
<text x="351.3" y="114.8" transform="rotate(-90 351.3 114.8)">GND3</text>
<text x="353.8" y="119.7" transform="rotate(-90 353.8 119.7)">26</text>
<text x="355.1" y="114.8" transform="rotate(-90 355.1 114.8)">TEST</text>
<text x="118.4" y="122.7">22</text>
<text x="142.5" y="124">PIA_PB5</text>
<text x="142.5" y="120.2">PIA_PB4</text>
<text x="176.8" y="122.7">22</text>
<text x="200.9" y="124">VIA_PB5</text>
<text x="200.9" y="120.2">VIA_PB4</text>
<text x="110.7" y="126.5">23</text>
<text x="118.4" y="130.3">24</text>
<text x="142.5" y="131.6">PIA_PB7</text>
<text x="142.5" y="127.8">PIA_PB6</text>
<text x="169.2" y="126.5">23</text>
<text x="176.8" y="130.3">24</text>
<text x="200.9" y="131.6">VIA_PB7</text>
<text x="200.9" y="127.8">VIA_PB6</text>
<text x="110.7" y="134.1">25</text>
<text x="118.4" y="137.9">26</text>
<text x="169.2" y="134.1">25</text>
<text x="176.8" y="137.9">26</text>
<text x="67.3" y="140.5">XCS0B</text>
<text x="67.3" y="144.3">XCS1B</text>
<text x="67.3" y="148.1">XCS2B</text>
<text x="67.6" y="151.9">VPB</text>
<text x="67.6" y="155.7">IRQB</text>
<text x="67.6" y="159.6">NMIB</text>
<text x="67.6" y="163.4">RESB</text>
<text x="67.6" y="167.2">MLB</text>
<text x="126" y="164.6">+5V</text>
<text x="67.6" y="171">SYNC</text>
<text x="114.5" y="170.2">J4</text>
<text x="67.1" y="174.8">BE</text>
<text x="67.6" y="178.6">RWB</text>
<text x="112" y="174.8">1</text>
<text x="119.6" y="178.6">2</text>
<text x="67.6" y="182.4">PHI2</text>
<text x="112" y="182.4">3</text>
<text x="112" y="190">5</text>
<text x="119.6" y="186.2">4</text>
<text x="112" y="197.6">7</text>
<text x="119.6" y="193.8">6</text>
<text x="258.4" y="195.1">TP1</text>
<text x="119.6" y="201.4">8</text>
<text x="112" y="205.2">9</text>
<text x="119.6" y="209">10</text>
<text x="331.5" y="245.5">TITLE</text>
<text x="411.4" y="245.5">SIZE</text>
<text x="332.2" y="255.3">THE WESTERN DESIGN CENTER</text>
<text x="369.6" y="254.3">DATE</text>
<text x="409.1" y="254.3">SHEET</text>
<text x="409.4" y="257.6">3OF3</text>
<text x="338.4" y="259.1">2166 E. BROWN RD.</text>
<text x="340.4" y="262.9">MESA, AZ 85213</text>
<text x="369.6" y="261.6">SHEET DESCRIPTION</text>
<text x="332.2" y="266.7">www.westerndesigncenter.com</text>
</g>
</svg>
